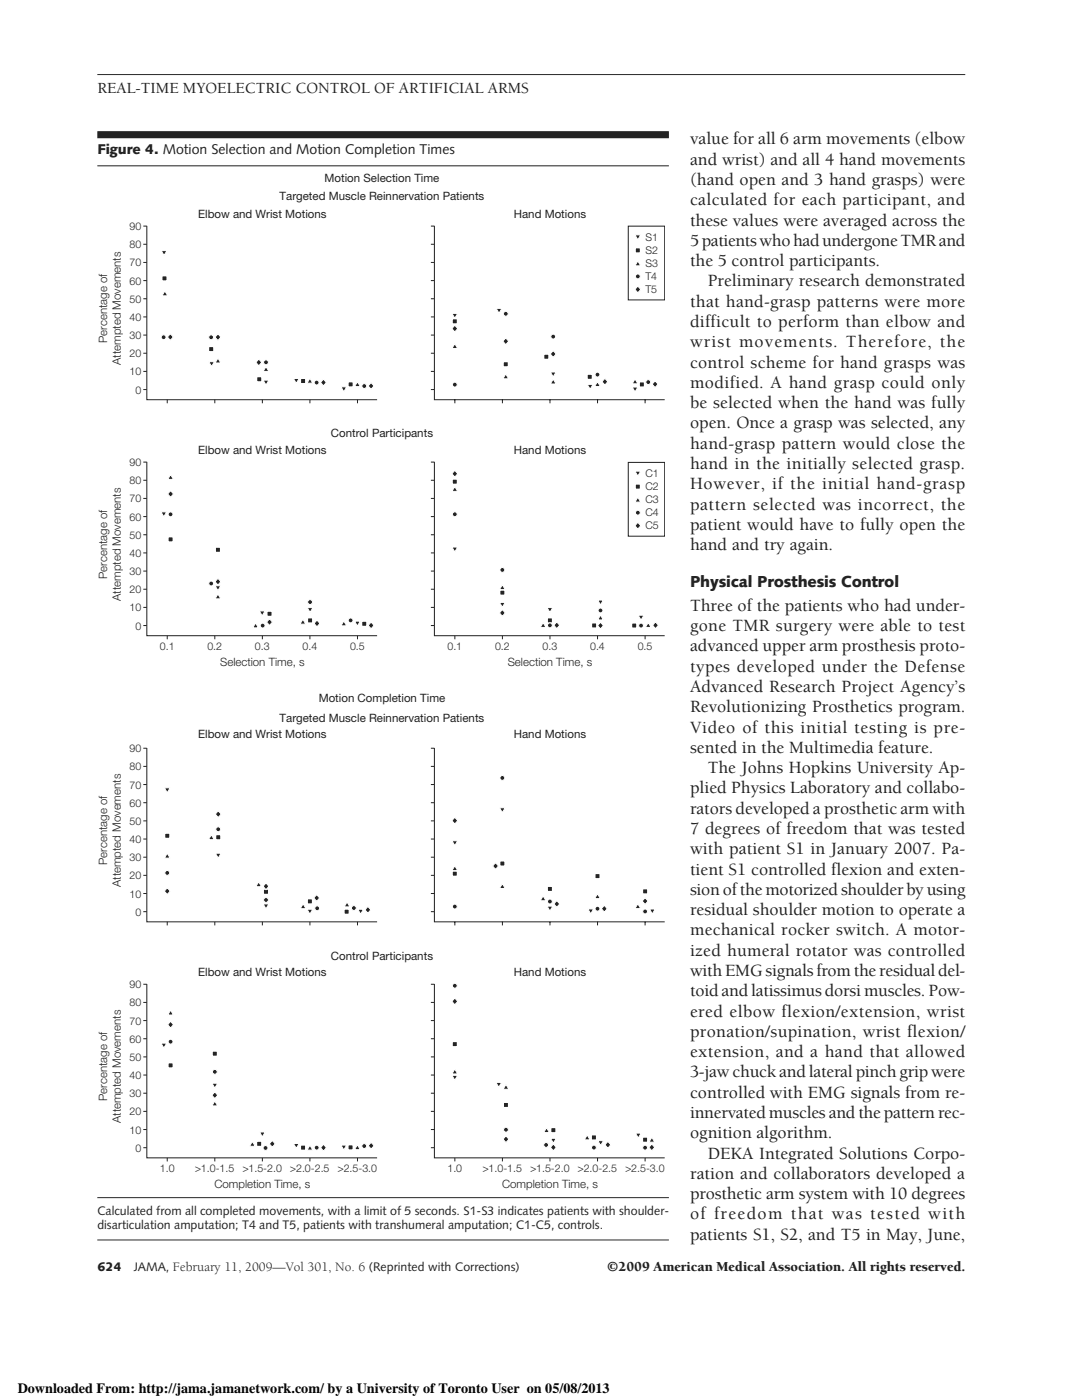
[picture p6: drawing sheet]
<svg xmlns="http://www.w3.org/2000/svg" width="216mm" height="279mm" viewBox="0 0 216 279" stroke-linecap="round" stroke-linejoin="round" font-family="sans-serif">
<path d="M19.4 26.9h114.1" fill="none" stroke="#231f1f" stroke-width="1.4" stroke-linecap="butt"/>
<g fill="none" stroke="#231f1f" stroke-width=".2">
<path d="M19.4 33.1h114.1M28.6 149.3h.7v34.7h45.9M28.6 152.9h.7M28.6 156.6h.7M86 149.3h.7v34.7h45.9M86 152.9h.7M86 156.6h.7M28.6 171.1h.7M28.6 160.2h.7M28.6 163.8h.7M28.6 167.4h.7M28.6 174.7h.7"/>
<path d="M28.6 178.3h.7M86 171.1h.7M86 160.2h.7M86 163.8h.7M86 167.4h.7M86 174.7h.7M86 178.3h.7M28.6 181.9h.7M33.4 184v.7M42.9 184v.7M52.4 184v.7M61.8 184v.7"/>
<path d="M71.3 184v.7M86 181.9h.7M90.8 184v.7M100.3 184v.7M109.7 184v.7M119.2 184v.7M128.7 184v.7"/>
</g>
<circle cx="33.4" cy="174.2" r=".49" fill="#231f1f"/>
<circle cx="33.4" cy="174.2" r=".49" fill="none" stroke="#fff" stroke-width=".2"/>
<path d="M32.9 166.3h1v1h-1z" fill="#231f1f"/>
<path d="M32.9 166.3h1v1h-1z" fill="none" stroke="#fff" stroke-width=".2"/>
<path d="M33.4 170.3l.5 1h-1.1z" fill="#231f1f"/>
<path d="M33.4 170.3l.5 1h-1.1z" fill="none" stroke="#fff" stroke-width=".2"/>
<path d="M32.8 157.2h1.1l-.5 1z" fill="#231f1f"/>
<path d="M32.8 157.2h1.1l-.5 1z" fill="none" stroke="#fff" stroke-width=".2"/>
<path d="M33.4 177.2l.6 .6-.6 .7-.6-.7z" fill="#231f1f"/>
<path d="M33.4 177.2l.6 .6-.6 .7-.6-.7z" fill="none" stroke="#fff" stroke-width=".2"/>
<circle cx="43.5" cy="165.5" r=".49" fill="#231f1f"/>
<circle cx="43.5" cy="165.5" r=".49" fill="none" stroke="#fff" stroke-width=".2"/>
<path d="M43.1 166.6h.9v1h-.9z" fill="#231f1f"/>
<path d="M43.1 166.6h.9v1h-.9z" fill="none" stroke="#fff" stroke-width=".2"/>
<path d="M42.2 166.6l.5 1h-1.1z" fill="#231f1f"/>
<path d="M42.2 166.6l.5 1h-1.1z" fill="none" stroke="#fff" stroke-width=".2"/>
<path d="M43 170.3h1.1l-.6 1z" fill="#231f1f"/>
<path d="M43 170.3h1.1l-.6 1z" fill="none" stroke="#fff" stroke-width=".2"/>
<path d="M43.5 161.8l.6 .7-.6 .6-.5-.6z" fill="#231f1f"/>
<path d="M43.5 161.8l.6 .7-.6 .6-.5-.6z" fill="none" stroke="#fff" stroke-width=".2"/>
<circle cx="53.1" cy="179.6" r=".49" fill="#231f1f"/>
<circle cx="53.1" cy="179.6" r=".49" fill="none" stroke="#fff" stroke-width=".2"/>
<path d="M52.6 177.5h1v1h-1z" fill="#231f1f"/>
<path d="M52.6 177.5h1v1h-1z" fill="none" stroke="#fff" stroke-width=".2"/>
<path d="M51.6 176l.6 1h-1.2z" fill="#231f1f"/>
<path d="M51.6 176l.6 1h-1.2z" fill="none" stroke="#fff" stroke-width=".2"/>
<path d="M52.5 180.4h1.2l-.6 1z" fill="#231f1f"/>
<path d="M52.5 180.4h1.2l-.6 1z" fill="none" stroke="#fff" stroke-width=".2"/>
<path d="M53.1 176.2l.6 .7-.6 .7-.6-.7z" fill="#231f1f"/>
<path d="M53.1 176.2l.6 .7-.6 .7-.6-.7z" fill="none" stroke="#fff" stroke-width=".2"/>
<circle cx="63.3" cy="181.3" r=".49" fill="#231f1f"/>
<circle cx="63.3" cy="181.3" r=".49" fill="none" stroke="#fff" stroke-width=".2"/>
<path d="M61.3 179.4h1v1h-1z" fill="#231f1f"/>
<path d="M61.3 179.4h1v1h-1z" fill="none" stroke="#fff" stroke-width=".2"/>
<path d="M60.5 180.4l.6 .9h-1.2z" fill="#231f1f"/>
<path d="M60.5 180.4l.6 .9h-1.2z" fill="none" stroke="#fff" stroke-width=".2"/>
<path d="M61.3 181.5h1.1l-.6 .9z" fill="#231f1f"/>
<path d="M61.3 181.5h1.1l-.6 .9z" fill="none" stroke="#fff" stroke-width=".2"/>
<path d="M63.2 178.5l.6 .7-.6 .7-.6-.7z" fill="#231f1f"/>
<path d="M63.2 178.5l.6 .7-.6 .7-.6-.7z" fill="none" stroke="#fff" stroke-width=".2"/>
<circle cx="70.6" cy="181.2" r=".49" fill="#231f1f"/>
<circle cx="70.6" cy="181.2" r=".49" fill="none" stroke="#fff" stroke-width=".2"/>
<path d="M68.7 181.5h1v.9h-1z" fill="#231f1f"/>
<path d="M68.7 181.5h1v.9h-1z" fill="none" stroke="#fff" stroke-width=".2"/>
<path d="M69.3 180l.5 1h-1.1z" fill="#231f1f"/>
<path d="M69.3 180l.5 1h-1.1z" fill="none" stroke="#fff" stroke-width=".2"/>
<path d="M71.4 181.5h1.1l-.5 .9z" fill="#231f1f"/>
<path d="M71.4 181.5h1.1l-.5 .9z" fill="none" stroke="#fff" stroke-width=".2"/>
<path d="M73.4 180.9l.6 .7-.6 .6-.6-.6z" fill="#231f1f"/>
<path d="M73.4 180.9l.6 .7-.6 .6-.6-.6z" fill="none" stroke="#fff" stroke-width=".2"/>
<circle cx="90.8" cy="180.9" r=".49" fill="#231f1f"/>
<circle cx="90.8" cy="180.9" r=".49" fill="none" stroke="#fff" stroke-width=".2"/>
<path d="M90.3 173.9h.9v1h-.9z" fill="#231f1f"/>
<path d="M90.3 173.9h.9v1h-.9z" fill="none" stroke="#fff" stroke-width=".2"/>
<path d="M90.8 172.8l.5 .9h-1.1z" fill="#231f1f"/>
<path d="M90.8 172.8l.5 .9h-1.1z" fill="none" stroke="#fff" stroke-width=".2"/>
<path d="M90.2 167.8h1.1l-.5 1z" fill="#231f1f"/>
<path d="M90.2 167.8h1.1l-.5 1z" fill="none" stroke="#fff" stroke-width=".2"/>
<path d="M90.8 163.1l.5 .7-.5 .6-.6-.6z" fill="#231f1f"/>
<path d="M90.8 163.1l.5 .7-.5 .6-.6-.6z" fill="none" stroke="#fff" stroke-width=".2"/>
<circle cx="100.2" cy="155.3" r=".49" fill="#231f1f"/>
<circle cx="100.2" cy="155.3" r=".49" fill="none" stroke="#fff" stroke-width=".2"/>
<path d="M99.7 171.8h1v1h-1z" fill="#231f1f"/>
<path d="M99.7 171.8h1v1h-1z" fill="none" stroke="#fff" stroke-width=".2"/>
<path d="M100.2 176.3l.6 1h-1.1z" fill="#231f1f"/>
<path d="M100.2 176.3l.6 1h-1.1z" fill="none" stroke="#fff" stroke-width=".2"/>
<path d="M99.7 161.2h1.1l-.6 1z" fill="#231f1f"/>
<path d="M99.7 161.2h1.1l-.6 1z" fill="none" stroke="#fff" stroke-width=".2"/>
<path d="M98.9 172.2l.6 .6-.6 .7-.6-.7z" fill="#231f1f"/>
<path d="M98.9 172.2l.6 .6-.6 .7-.6-.7z" fill="none" stroke="#fff" stroke-width=".2"/>
<circle cx="109.7" cy="179.9" r=".49" fill="#231f1f"/>
<circle cx="109.7" cy="179.9" r=".49" fill="none" stroke="#fff" stroke-width=".2"/>
<path d="M109.2 176.9h1v1h-1z" fill="#231f1f"/>
<path d="M109.2 176.9h1v1h-1z" fill="none" stroke="#fff" stroke-width=".2"/>
<path d="M108.4 178.8l.5 1h-1.1z" fill="#231f1f"/>
<path d="M108.4 178.8l.5 1h-1.1z" fill="none" stroke="#fff" stroke-width=".2"/>
<path d="M109.2 180.8h1.1l-.6 1z" fill="#231f1f"/>
<path d="M109.2 180.8h1.1l-.6 1z" fill="none" stroke="#fff" stroke-width=".2"/>
<path d="M111.1 179.7l.6 .7-.6 .7-.6-.7z" fill="#231f1f"/>
<path d="M111.1 179.7l.6 .7-.6 .7-.6-.7z" fill="none" stroke="#fff" stroke-width=".2"/>
<circle cx="119.2" cy="181.4" r=".49" fill="#231f1f"/>
<circle cx="119.2" cy="181.4" r=".49" fill="none" stroke="#fff" stroke-width=".2"/>
<path d="M118.7 174.4h1v.9h-1z" fill="#231f1f"/>
<path d="M118.7 174.4h1v.9h-1z" fill="none" stroke="#fff" stroke-width=".2"/>
<path d="M119.2 178.4l.6 .9h-1.1z" fill="#231f1f"/>
<path d="M119.2 178.4l.6 .9h-1.1z" fill="none" stroke="#fff" stroke-width=".2"/>
<path d="M117.3 181.4h1.2l-.6 1z" fill="#231f1f"/>
<path d="M117.3 181.4h1.2l-.6 1z" fill="none" stroke="#fff" stroke-width=".2"/>
<path d="M120.6 180.7l.6 .7-.6 .6-.6-.6z" fill="#231f1f"/>
<path d="M120.6 180.7l.6 .7-.6 .6-.6-.6z" fill="none" stroke="#fff" stroke-width=".2"/>
<circle cx="128.7" cy="181.9" r=".49" fill="#231f1f"/>
<circle cx="128.7" cy="181.9" r=".49" fill="none" stroke="#fff" stroke-width=".2"/>
<path d="M128.2 177.4h1v1h-1z" fill="#231f1f"/>
<path d="M128.2 177.4h1v1h-1z" fill="none" stroke="#fff" stroke-width=".2"/>
<path d="M127.3 180.4l.5 .9h-1.1z" fill="#231f1f"/>
<path d="M127.3 180.4l.5 .9h-1.1z" fill="none" stroke="#fff" stroke-width=".2"/>
<path d="M129.6 181.4h1.1l-.5 1z" fill="#231f1f"/>
<path d="M129.6 181.4h1.1l-.5 1z" fill="none" stroke="#fff" stroke-width=".2"/>
<path d="M128.7 179.2l.6 .6-.6 .7-.6-.7z" fill="#231f1f"/>
<path d="M128.7 179.2l.6 .6-.6 .7-.6-.7z" fill="none" stroke="#fff" stroke-width=".2"/>
<g fill="none" stroke="#231f1f" stroke-width=".2">
<path d="M28.6 196.4h.7M29.3 196.4v34.7h45.9M86 196.4h.7M86.7 196.4v34.7h45.9M28.6 218.2h.7M28.6 200.1h.7M28.6 203.7h.7M28.6 207.3h.7M28.6 210.9h.7M28.6 214.6h.7M86 218.2h.7M86 200.1h.7"/>
<path d="M86 203.7h.7M86 207.3h.7M86 210.9h.7M86 214.6h.7M28.6 221.8h.7M28.6 225.4h.7M28.6 229h.7M33.4 231.1v.7M42.9 231.1v.7M52.4 231.1v.7M61.8 231.1v.7M71.3 231.1v.7"/>
<path d="M86 221.8h.7M86 225.4h.7M86 229h.7M90.8 231.1v.7M100.3 231.1v.7M109.7 231.1v.7M119.2 231.1v.7M128.7 231.1v.7"/>
</g>
<circle cx="34" cy="207.9" r=".49" fill="#231f1f"/>
<circle cx="34" cy="207.9" r=".49" fill="none" stroke="#fff" stroke-width=".2"/>
<path d="M33.5 212.1h1v1h-1z" fill="#231f1f"/>
<path d="M33.5 212.1h1v1h-1z" fill="none" stroke="#fff" stroke-width=".2"/>
<path d="M34 201.6l.6 1h-1.1z" fill="#231f1f"/>
<path d="M34 201.6l.6 1h-1.1z" fill="none" stroke="#fff" stroke-width=".2"/>
<path d="M32.1 208.2h1.2l-.6 1z" fill="#231f1f"/>
<path d="M32.1 208.2h1.2l-.6 1z" fill="none" stroke="#fff" stroke-width=".2"/>
<path d="M34 203.8l.6 .7-.6 .7-.5-.7z" fill="#231f1f"/>
<path d="M34 203.8l.6 .7-.6 .7-.5-.7z" fill="none" stroke="#fff" stroke-width=".2"/>
<circle cx="42.9" cy="213.9" r=".49" fill="#231f1f"/>
<circle cx="42.9" cy="213.9" r=".49" fill="none" stroke="#fff" stroke-width=".2"/>
<path d="M42.4 209.8h1v1h-1z" fill="#231f1f"/>
<path d="M42.4 209.8h1v1h-1z" fill="none" stroke="#fff" stroke-width=".2"/>
<path d="M42.9 219.7l.5 1h-1.1z" fill="#231f1f"/>
<path d="M42.9 219.7l.5 1h-1.1z" fill="none" stroke="#fff" stroke-width=".2"/>
<path d="M42.3 216.2h1.1l-.5 1z" fill="#231f1f"/>
<path d="M42.3 216.2h1.1l-.5 1z" fill="none" stroke="#fff" stroke-width=".2"/>
<path d="M42.9 217.9l.6 .7-.6 .6-.6-.6z" fill="#231f1f"/>
<path d="M42.9 217.9l.6 .7-.6 .6-.6-.6z" fill="none" stroke="#fff" stroke-width=".2"/>
<path d="M51.8 225.9h1.1l-.5 1z" fill="#231f1f"/>
<path d="M51.8 225.9h1.1l-.5 1z" fill="none" stroke="#fff" stroke-width=".2"/>
<circle cx="53" cy="229.1" r=".49" fill="#231f1f"/>
<circle cx="53" cy="229.1" r=".49" fill="none" stroke="#fff" stroke-width=".2"/>
<path d="M51.2 227.8h1v1h-1z" fill="#231f1f"/>
<path d="M51.2 227.8h1v1h-1z" fill="none" stroke="#fff" stroke-width=".2"/>
<path d="M50.4 227.8l.5 1h-1.1z" fill="#231f1f"/>
<path d="M50.4 227.8l.5 1h-1.1z" fill="none" stroke="#fff" stroke-width=".2"/>
<path d="M54.3 227.6l.6 .7-.6 .6-.6-.6z" fill="#231f1f"/>
<path d="M54.3 227.6l.6 .7-.6 .6-.6-.6z" fill="none" stroke="#fff" stroke-width=".2"/>
<circle cx="63.2" cy="229" r=".49" fill="#231f1f"/>
<circle cx="63.2" cy="229" r=".49" fill="none" stroke="#fff" stroke-width=".2"/>
<path d="M60 228.5h1v1h-1z" fill="#231f1f"/>
<path d="M60 228.5h1v1h-1z" fill="none" stroke="#fff" stroke-width=".2"/>
<path d="M61.8 228.6l.6 .9h-1.1z" fill="#231f1f"/>
<path d="M61.8 228.6l.6 .9h-1.1z" fill="none" stroke="#fff" stroke-width=".2"/>
<path d="M58.5 228.2h1.2l-.6 1z" fill="#231f1f"/>
<path d="M58.5 228.2h1.2l-.6 1z" fill="none" stroke="#fff" stroke-width=".2"/>
<path d="M64.6 228.4l.5 .6-.5 .7-.6-.7z" fill="#231f1f"/>
<path d="M64.6 228.4l.5 .6-.5 .7-.6-.7z" fill="none" stroke="#fff" stroke-width=".2"/>
<circle cx="72.7" cy="228.7" r=".49" fill="#231f1f"/>
<circle cx="72.7" cy="228.7" r=".49" fill="none" stroke="#fff" stroke-width=".2"/>
<path d="M69.5 228.5h.9v1h-.9z" fill="#231f1f"/>
<path d="M69.5 228.5h.9v1h-.9z" fill="none" stroke="#fff" stroke-width=".2"/>
<path d="M71.3 228.5l.6 .9h-1.2z" fill="#231f1f"/>
<path d="M71.3 228.5l.6 .9h-1.2z" fill="none" stroke="#fff" stroke-width=".2"/>
<path d="M68 228.5h1.2l-.6 1z" fill="#231f1f"/>
<path d="M68 228.5h1.2l-.6 1z" fill="none" stroke="#fff" stroke-width=".2"/>
<path d="M74.1 228l.5 .7-.5 .6-.6-.6z" fill="#231f1f"/>
<path d="M74.1 228l.5 .7-.5 .6-.6-.6z" fill="none" stroke="#fff" stroke-width=".2"/>
<circle cx="90.8" cy="196.7" r=".49" fill="#231f1f"/>
<circle cx="90.8" cy="196.7" r=".49" fill="none" stroke="#fff" stroke-width=".2"/>
<path d="M90.3 207.9h.9v1h-.9z" fill="#231f1f"/>
<path d="M90.3 207.9h.9v1h-.9z" fill="none" stroke="#fff" stroke-width=".2"/>
<path d="M90.8 213.4l.5 .9h-1.1z" fill="#231f1f"/>
<path d="M90.8 213.4l.5 .9h-1.1z" fill="none" stroke="#fff" stroke-width=".2"/>
<path d="M90.2 214.6h1.1l-.5 1z" fill="#231f1f"/>
<path d="M90.2 214.6h1.1l-.5 1z" fill="none" stroke="#fff" stroke-width=".2"/>
<path d="M90.8 199.2l.5 .7-.5 .6-.6-.6z" fill="#231f1f"/>
<path d="M90.8 199.2l.5 .7-.5 .6-.6-.6z" fill="none" stroke="#fff" stroke-width=".2"/>
<circle cx="101" cy="225.5" r=".49" fill="#231f1f"/>
<circle cx="101" cy="225.5" r=".49" fill="none" stroke="#fff" stroke-width=".2"/>
<path d="M100.5 220h1v1h-1z" fill="#231f1f"/>
<path d="M100.5 220h1v1h-1z" fill="none" stroke="#fff" stroke-width=".2"/>
<path d="M101 216.4l.5 1h-1.1z" fill="#231f1f"/>
<path d="M101 216.4l.5 1h-1.1z" fill="none" stroke="#fff" stroke-width=".2"/>
<path d="M99 216h1.1l-.6 1z" fill="#231f1f"/>
<path d="M99 216h1.1l-.6 1z" fill="none" stroke="#fff" stroke-width=".2"/>
<path d="M101 226.7l.5 .7-.5 .6-.6-.6z" fill="#231f1f"/>
<path d="M101 226.7l.5 .7-.5 .6-.6-.6z" fill="none" stroke="#fff" stroke-width=".2"/>
<circle cx="109" cy="228.5" r=".49" fill="#231f1f"/>
<circle cx="109" cy="228.5" r=".49" fill="none" stroke="#fff" stroke-width=".2"/>
<path d="M109.9 225.1h1v.9h-1z" fill="#231f1f"/>
<path d="M109.9 225.1h1v.9h-1z" fill="none" stroke="#fff" stroke-width=".2"/>
<path d="M109.1 225.1l.5 .9h-1.1z" fill="#231f1f"/>
<path d="M109.1 225.1l.5 .9h-1.1z" fill="none" stroke="#fff" stroke-width=".2"/>
<path d="M109.8 227.2h1.2l-.6 .9z" fill="#231f1f"/>
<path d="M109.8 227.2h1.2l-.6 .9z" fill="none" stroke="#fff" stroke-width=".2"/>
<path d="M110.4 228.3l.6 .7-.6 .7-.6-.7z" fill="#231f1f"/>
<path d="M110.4 228.3l.6 .7-.6 .7-.6-.7z" fill="none" stroke="#fff" stroke-width=".2"/>
<circle cx="118.5" cy="229" r=".49" fill="#231f1f"/>
<circle cx="118.5" cy="229" r=".49" fill="none" stroke="#fff" stroke-width=".2"/>
<path d="M118 226.5h1v1h-1z" fill="#231f1f"/>
<path d="M118 226.5h1v1h-1z" fill="none" stroke="#fff" stroke-width=".2"/>
<path d="M117.2 226.5l.5 1h-1.1z" fill="#231f1f"/>
<path d="M117.2 226.5l.5 1h-1.1z" fill="none" stroke="#fff" stroke-width=".2"/>
<path d="M119.3 227.6h1.1l-.5 1z" fill="#231f1f"/>
<path d="M119.3 227.6h1.1l-.5 1z" fill="none" stroke="#fff" stroke-width=".2"/>
<path d="M121.3 227.8l.6 .7-.6 .6-.6-.6z" fill="#231f1f"/>
<path d="M121.3 227.8l.6 .7-.6 .6-.6-.6z" fill="none" stroke="#fff" stroke-width=".2"/>
<circle cx="128.7" cy="229" r=".49" fill="#231f1f"/>
<circle cx="128.7" cy="229" r=".49" fill="none" stroke="#fff" stroke-width=".2"/>
<path d="M128.2 227h1v.9h-1z" fill="#231f1f"/>
<path d="M128.2 227h1v.9h-1z" fill="none" stroke="#fff" stroke-width=".2"/>
<path d="M130.1 227l.5 .9h-1.1z" fill="#231f1f"/>
<path d="M130.1 227l.5 .9h-1.1z" fill="none" stroke="#fff" stroke-width=".2"/>
<path d="M126.8 226.1h1.1l-.5 1z" fill="#231f1f"/>
<path d="M126.8 226.1h1.1l-.5 1z" fill="none" stroke="#fff" stroke-width=".2"/>
<path d="M130.1 228.3l.5 .7-.5 .7-.6-.7z" fill="#231f1f"/>
<path d="M130.1 228.3l.5 .7-.5 .7-.6-.7z" fill="none" stroke="#fff" stroke-width=".2"/>
<g fill="none" stroke="#231f1f" stroke-width=".2">
<path d="M28.6 45.1h.7M28.6 48.8h.7M28.6 52.4h.7M28.6 56h.7M28.6 59.6h.7M29.3 45.1v34.7h45.9M86 45.1h.7M86 48.8h.7M86 52.4h.7M86 56h.7M86 59.6h.7M86.7 45.1v34.7h45.9"/>
<path d="M125.4 45.1h7.2v14.8h-7.2zM28.6 66.9h.7M28.6 63.2h.7M28.6 70.5h.7M28.6 74.1h.7M28.6 77.7h.7M33.4 79.8v.7M42.9 79.8v.7M52.4 79.8v.7M61.8 79.8v.7M71.3 79.8v.7M86 66.9h.7"/>
<path d="M86 63.2h.7M86 70.5h.7M86 74.1h.7M86 77.7h.7M90.8 79.8v.7M100.3 79.8v.7M109.7 79.8v.7M119.2 79.8v.7M128.7 79.8v.7"/>
</g>
<circle cx="127.3" cy="55.2" r=".49" fill="#231f1f"/>
<circle cx="127.3" cy="55.2" r=".49" fill="none" stroke="#fff" stroke-width=".2"/>
<path d="M126.8 49.5h1v1h-1z" fill="#231f1f"/>
<path d="M126.8 49.5h1v1h-1z" fill="none" stroke="#fff" stroke-width=".2"/>
<path d="M127.3 52.1l.5 .9h-1.1z" fill="#231f1f"/>
<path d="M127.3 52.1l.5 .9h-1.1z" fill="none" stroke="#fff" stroke-width=".2"/>
<path d="M126.7 46.9h1.1l-.5 .9z" fill="#231f1f"/>
<path d="M126.7 46.9h1.1l-.5 .9z" fill="none" stroke="#fff" stroke-width=".2"/>
<path d="M127.3 57.1l.6 .7-.6 .6-.6-.6z" fill="#231f1f"/>
<path d="M127.3 57.1l.6 .7-.6 .6-.6-.6z" fill="none" stroke="#fff" stroke-width=".2"/>
<path d="M90.8 64.9l.5 .7-.5 .6-.6-.6z" fill="#231f1f"/>
<path d="M90.8 64.9l.5 .7-.5 .6-.6-.6z" fill="none" stroke="#fff" stroke-width=".2"/>
<path d="M32.2 50h1.1l-.6 1z" fill="#231f1f"/>
<path d="M32.2 50h1.1l-.6 1z" fill="none" stroke="#fff" stroke-width=".2"/>
<path d="M32.3 55.1h1v.9h-1z" fill="#231f1f"/>
<path d="M32.3 55.1h1v.9h-1z" fill="none" stroke="#fff" stroke-width=".2"/>
<path d="M32.9 58.1l.6 .9h-1.2z" fill="#231f1f"/>
<path d="M32.9 58.1l.6 .9h-1.2z" fill="none" stroke="#fff" stroke-width=".2"/>
<circle cx="32.6" cy="67.3" r=".49" fill="#231f1f"/>
<circle cx="32.6" cy="67.3" r=".49" fill="none" stroke="#fff" stroke-width=".2"/>
<path d="M34 66.6l.6 .7-.6 .6-.6-.6z" fill="#231f1f"/>
<path d="M34 66.6l.6 .7-.6 .6-.6-.6z" fill="none" stroke="#fff" stroke-width=".2"/>
<path d="M41.6 72.2h1.2l-.6 1z" fill="#231f1f"/>
<path d="M41.6 72.2h1.2l-.6 1z" fill="none" stroke="#fff" stroke-width=".2"/>
<path d="M41.6 69.2h1v1h-1z" fill="#231f1f"/>
<path d="M41.6 69.2h1v1h-1z" fill="none" stroke="#fff" stroke-width=".2"/>
<path d="M43.5 71.5l.6 .9h-1.2z" fill="#231f1f"/>
<path d="M43.5 71.5l.6 .9h-1.2z" fill="none" stroke="#fff" stroke-width=".2"/>
<circle cx="42.1" cy="67.3" r=".49" fill="#231f1f"/>
<circle cx="42.1" cy="67.3" r=".49" fill="none" stroke="#fff" stroke-width=".2"/>
<path d="M43.5 66.6l.6 .7-.6 .7-.6-.7z" fill="#231f1f"/>
<path d="M43.5 66.6l.6 .7-.6 .7-.6-.7z" fill="none" stroke="#fff" stroke-width=".2"/>
<path d="M52.5 75.9h1.1l-.5 .9z" fill="#231f1f"/>
<path d="M52.5 75.9h1.1l-.5 .9z" fill="none" stroke="#fff" stroke-width=".2"/>
<path d="M51.2 75.2h1v1h-1z" fill="#231f1f"/>
<path d="M51.2 75.2h1v1h-1z" fill="none" stroke="#fff" stroke-width=".2"/>
<path d="M53.1 73.2l.5 .9h-1.1z" fill="#231f1f"/>
<path d="M53.1 73.2l.5 .9h-1.1z" fill="none" stroke="#fff" stroke-width=".2"/>
<circle cx="53.1" cy="72.3" r=".49" fill="#231f1f"/>
<circle cx="53.1" cy="72.3" r=".49" fill="none" stroke="#fff" stroke-width=".2"/>
<path d="M51.6 71.7l.6 .6-.6 .7-.5-.7z" fill="#231f1f"/>
<path d="M51.6 71.7l.6 .6-.6 .7-.5-.7z" fill="none" stroke="#fff" stroke-width=".2"/>
<path d="M58.5 75.5h1.2l-.6 1z" fill="#231f1f"/>
<path d="M58.5 75.5h1.2l-.6 1z" fill="none" stroke="#fff" stroke-width=".2"/>
<path d="M60 75.5h1v1h-1z" fill="#231f1f"/>
<path d="M60 75.5h1v1h-1z" fill="none" stroke="#fff" stroke-width=".2"/>
<path d="M61.8 75.5l.6 1h-1.1z" fill="#231f1f"/>
<path d="M61.8 75.5l.6 1h-1.1z" fill="none" stroke="#fff" stroke-width=".2"/>
<circle cx="63.2" cy="76.3" r=".49" fill="#231f1f"/>
<circle cx="63.2" cy="76.3" r=".49" fill="none" stroke="#fff" stroke-width=".2"/>
<path d="M64.5 75.7l.6 .6-.6 .7-.5-.7z" fill="#231f1f"/>
<path d="M64.5 75.7l.6 .6-.6 .7-.5-.7z" fill="none" stroke="#fff" stroke-width=".2"/>
<path d="M68 77.2h1.2l-.6 1z" fill="#231f1f"/>
<path d="M68 77.2h1.2l-.6 1z" fill="none" stroke="#fff" stroke-width=".2"/>
<path d="M69.5 76.2h1v1h-1z" fill="#231f1f"/>
<path d="M69.5 76.2h1v1h-1z" fill="none" stroke="#fff" stroke-width=".2"/>
<path d="M71.3 76.2l.6 1h-1.1z" fill="#231f1f"/>
<path d="M71.3 76.2l.6 1h-1.1z" fill="none" stroke="#fff" stroke-width=".2"/>
<circle cx="72.7" cy="77" r=".49" fill="#231f1f"/>
<circle cx="72.7" cy="77" r=".49" fill="none" stroke="#fff" stroke-width=".2"/>
<path d="M74 76.4l.6 .6-.6 .7-.5-.7z" fill="#231f1f"/>
<path d="M74 76.4l.6 .6-.6 .7-.5-.7z" fill="none" stroke="#fff" stroke-width=".2"/>
<path d="M90.2 62.5h1.1l-.5 1z" fill="#231f1f"/>
<path d="M90.2 62.5h1.1l-.5 1z" fill="none" stroke="#fff" stroke-width=".2"/>
<path d="M90.3 63.6h.9v1h-.9z" fill="#231f1f"/>
<path d="M90.3 63.6h.9v1h-.9z" fill="none" stroke="#fff" stroke-width=".2"/>
<path d="M90.8 68.6l.5 .9h-1.1z" fill="#231f1f"/>
<path d="M90.8 68.6l.5 .9h-1.1z" fill="none" stroke="#fff" stroke-width=".2"/>
<path d="M119.2 76.2l.6 .9h-1.2z" fill="#231f1f"/>
<path d="M119.2 76.2l.6 .9h-1.2z" fill="none" stroke="#fff" stroke-width=".2"/>
<circle cx="90.8" cy="76.8" r=".49" fill="#231f1f"/>
<circle cx="90.8" cy="76.8" r=".49" fill="none" stroke="#fff" stroke-width=".2"/>
<path d="M100.9 67.4l.6 .7-.6 .7-.6-.7z" fill="#231f1f"/>
<path d="M100.9 67.4l.6 .7-.6 .7-.6-.7z" fill="none" stroke="#fff" stroke-width=".2"/>
<path d="M99 61.5h1.1l-.5 1z" fill="#231f1f"/>
<path d="M99 61.5h1.1l-.5 1z" fill="none" stroke="#fff" stroke-width=".2"/>
<path d="M100.4 72.2h1v1h-1z" fill="#231f1f"/>
<path d="M100.4 72.2h1v1h-1z" fill="none" stroke="#fff" stroke-width=".2"/>
<path d="M100.9 74.6l.6 1h-1.2z" fill="#231f1f"/>
<path d="M100.9 74.6l.6 1h-1.2z" fill="none" stroke="#fff" stroke-width=".2"/>
<circle cx="100.9" cy="62.6" r=".49" fill="#231f1f"/>
<circle cx="100.9" cy="62.6" r=".49" fill="none" stroke="#fff" stroke-width=".2"/>
<path d="M110.4 70l.6 .6-.6 .7-.6-.7z" fill="#231f1f"/>
<path d="M110.4 70l.6 .6-.6 .7-.6-.7z" fill="none" stroke="#fff" stroke-width=".2"/>
<path d="M109.8 74.2h1.2l-.6 1z" fill="#231f1f"/>
<path d="M109.8 74.2h1.2l-.6 1z" fill="none" stroke="#fff" stroke-width=".2"/>
<path d="M108.5 70.7h1v1h-1z" fill="#231f1f"/>
<path d="M108.5 70.7h1v1h-1z" fill="none" stroke="#fff" stroke-width=".2"/>
<path d="M110.4 75.7l.6 .9h-1.2z" fill="#231f1f"/>
<path d="M110.4 75.7l.6 .9h-1.2z" fill="none" stroke="#fff" stroke-width=".2"/>
<circle cx="110.4" cy="67.2" r=".49" fill="#231f1f"/>
<circle cx="110.4" cy="67.2" r=".49" fill="none" stroke="#fff" stroke-width=".2"/>
<path d="M120.7 75.5l.6 .7-.6 .6-.6-.6z" fill="#231f1f"/>
<path d="M120.7 75.5l.6 .7-.6 .6-.6-.6z" fill="none" stroke="#fff" stroke-width=".2"/>
<path d="M117.2 76.7h1.1l-.5 1z" fill="#231f1f"/>
<path d="M117.2 76.7h1.1l-.5 1z" fill="none" stroke="#fff" stroke-width=".2"/>
<path d="M117.2 74.7h1v1h-1z" fill="#231f1f"/>
<path d="M117.2 74.7h1v1h-1z" fill="none" stroke="#fff" stroke-width=".2"/>
<circle cx="119.2" cy="74.8" r=".49" fill="#231f1f"/>
<circle cx="119.2" cy="74.8" r=".49" fill="none" stroke="#fff" stroke-width=".2"/>
<path d="M130.7 76l.6 .7-.6 .6-.6-.6z" fill="#231f1f"/>
<path d="M130.7 76l.6 .7-.6 .6-.6-.6z" fill="none" stroke="#fff" stroke-width=".2"/>
<path d="M126.1 77.2h1.2l-.6 1z" fill="#231f1f"/>
<path d="M126.1 77.2h1.2l-.6 1z" fill="none" stroke="#fff" stroke-width=".2"/>
<path d="M127.6 76.2h1v1h-1z" fill="#231f1f"/>
<path d="M127.6 76.2h1v1h-1z" fill="none" stroke="#fff" stroke-width=".2"/>
<path d="M126.7 75.6l.6 1h-1.2z" fill="#231f1f"/>
<path d="M126.7 75.6l.6 1h-1.2z" fill="none" stroke="#fff" stroke-width=".2"/>
<circle cx="129.4" cy="76.3" r=".49" fill="#231f1f"/>
<circle cx="129.4" cy="76.3" r=".49" fill="none" stroke="#fff" stroke-width=".2"/>
<g fill="none" stroke="#231f1f" stroke-width=".2">
<path d="M28.6 92.2h.7M28.6 95.8h.7M28.6 99.5h.7M29.3 92.2v34.7h45.9M86 92.2h.7M86 95.8h.7M86 99.5h.7M86.7 92.2v34.7h45.9M28.6 114h.7M28.6 103.1h.7M28.6 106.7h.7M28.6 110.3h.7"/>
<path d="M28.6 117.6h.7M86 114h.7M86 103.1h.7M86 106.7h.7M86 110.3h.7M86 117.6h.7M28.6 121.2h.7M28.6 124.8h.7M33.4 126.9v.7M42.9 126.9v.7M52.4 126.9v.7M61.8 126.9v.7"/>
<path d="M71.3 126.9v.7M86 121.2h.7M86 124.8h.7M90.8 126.9v.7M100.3 126.9v.7M109.7 126.9v.7M119.2 126.9v.7M128.7 126.9v.7"/>
</g>
<circle cx="34" cy="102.6" r=".49" fill="#231f1f"/>
<circle cx="34" cy="102.6" r=".49" fill="none" stroke="#fff" stroke-width=".2"/>
<path d="M32.1 102.2h1.2l-.6 .9z" fill="#231f1f"/>
<path d="M32.1 102.2h1.2l-.6 .9z" fill="none" stroke="#fff" stroke-width=".2"/>
<path d="M34 94.7l.6 1h-1.1z" fill="#231f1f"/>
<path d="M34 94.7l.6 1h-1.1z" fill="none" stroke="#fff" stroke-width=".2"/>
<path d="M33.5 107.1h1v1h-1z" fill="#231f1f"/>
<path d="M33.5 107.1h1v1h-1z" fill="none" stroke="#fff" stroke-width=".2"/>
<path d="M34 97.9l.6 .7-.6 .7-.5-.7z" fill="#231f1f"/>
<path d="M34 97.9l.6 .7-.6 .7-.5-.7z" fill="none" stroke="#fff" stroke-width=".2"/>
<path d="M42.9 116.9h1.2l-.6 1z" fill="#231f1f"/>
<path d="M42.9 116.9h1.2l-.6 1z" fill="none" stroke="#fff" stroke-width=".2"/>
<path d="M43 109.2h1v1h-1z" fill="#231f1f"/>
<path d="M43 109.2h1v1h-1z" fill="none" stroke="#fff" stroke-width=".2"/>
<path d="M43.5 118.5l.6 1h-1.2z" fill="#231f1f"/>
<path d="M43.5 118.5l.6 1h-1.2z" fill="none" stroke="#fff" stroke-width=".2"/>
<circle cx="42.1" cy="116.5" r=".49" fill="#231f1f"/>
<circle cx="42.1" cy="116.5" r=".49" fill="none" stroke="#fff" stroke-width=".2"/>
<path d="M43.5 115.4l.6 .7-.6 .7-.6-.7z" fill="#231f1f"/>
<path d="M43.5 115.4l.6 .7-.6 .7-.6-.7z" fill="none" stroke="#fff" stroke-width=".2"/>
<path d="M61.3 121.3h1.1l-.5 .9z" fill="#231f1f"/>
<path d="M61.3 121.3h1.1l-.5 .9z" fill="none" stroke="#fff" stroke-width=".2"/>
<path d="M61.4 123.3h1v1h-1z" fill="#231f1f"/>
<path d="M61.4 123.3h1v1h-1z" fill="none" stroke="#fff" stroke-width=".2"/>
<path d="M60.4 123.6l.6 1h-1.1z" fill="#231f1f"/>
<path d="M60.4 123.6l.6 1h-1.1z" fill="none" stroke="#fff" stroke-width=".2"/>
<circle cx="61.9" cy="120.2" r=".49" fill="#231f1f"/>
<circle cx="61.9" cy="120.2" r=".49" fill="none" stroke="#fff" stroke-width=".2"/>
<path d="M63.3 123.8l.5 .6-.5 .7-.6-.7z" fill="#231f1f"/>
<path d="M63.3 123.8l.5 .6-.5 .7-.6-.7z" fill="none" stroke="#fff" stroke-width=".2"/>
<path d="M70.7 124h1.2l-.6 .9z" fill="#231f1f"/>
<path d="M70.7 124h1.2l-.6 .9z" fill="none" stroke="#fff" stroke-width=".2"/>
<path d="M72.2 124h1v1h-1z" fill="#231f1f"/>
<path d="M72.2 124h1v1h-1z" fill="none" stroke="#fff" stroke-width=".2"/>
<path d="M68.6 123.9l.6 1h-1.2z" fill="#231f1f"/>
<path d="M68.6 123.9l.6 1h-1.2z" fill="none" stroke="#fff" stroke-width=".2"/>
<circle cx="70" cy="123.8" r=".49" fill="#231f1f"/>
<circle cx="70" cy="123.8" r=".49" fill="none" stroke="#fff" stroke-width=".2"/>
<path d="M74.1 124.1l.5 .7-.5 .7-.6-.7z" fill="#231f1f"/>
<path d="M74.1 124.1l.5 .7-.5 .7-.6-.7z" fill="none" stroke="#fff" stroke-width=".2"/>
<path d="M90.2 109.2h1.1l-.5 .9z" fill="#231f1f"/>
<path d="M90.2 109.2h1.1l-.5 .9z" fill="none" stroke="#fff" stroke-width=".2"/>
<path d="M99.7 120.2h1.1l-.6 1z" fill="#231f1f"/>
<path d="M99.7 120.2h1.1l-.6 1z" fill="none" stroke="#fff" stroke-width=".2"/>
<path d="M90.3 95.6h.9v1h-.9z" fill="#231f1f"/>
<path d="M90.3 95.6h.9v1h-.9z" fill="none" stroke="#fff" stroke-width=".2"/>
<path d="M99.7 117.8h1v1h-1z" fill="#231f1f"/>
<path d="M99.7 117.8h1v1h-1z" fill="none" stroke="#fff" stroke-width=".2"/>
<path d="M90.8 97.1l.5 1h-1.1z" fill="#231f1f"/>
<path d="M90.8 97.1l.5 1h-1.1z" fill="none" stroke="#fff" stroke-width=".2"/>
<path d="M100.2 116.7l.6 1h-1.1z" fill="#231f1f"/>
<path d="M100.2 116.7l.6 1h-1.1z" fill="none" stroke="#fff" stroke-width=".2"/>
<circle cx="90.8" cy="102.6" r=".49" fill="#231f1f"/>
<circle cx="90.8" cy="102.6" r=".49" fill="none" stroke="#fff" stroke-width=".2"/>
<circle cx="100.2" cy="113.7" r=".49" fill="#231f1f"/>
<circle cx="100.2" cy="113.7" r=".49" fill="none" stroke="#fff" stroke-width=".2"/>
<path d="M90.8 93.9l.5 .6-.5 .7-.6-.7z" fill="#231f1f"/>
<path d="M90.8 93.9l.5 .6-.5 .7-.6-.7z" fill="none" stroke="#fff" stroke-width=".2"/>
<path d="M100.2 121.7l.6 .6-.6 .7-.5-.7z" fill="#231f1f"/>
<path d="M100.2 121.7l.6 .6-.6 .7-.5-.7z" fill="none" stroke="#fff" stroke-width=".2"/>
<path d="M109.2 121.3h1.1l-.6 .9z" fill="#231f1f"/>
<path d="M109.2 121.3h1.1l-.6 .9z" fill="none" stroke="#fff" stroke-width=".2"/>
<path d="M109.2 123.3h1v1h-1z" fill="#231f1f"/>
<path d="M109.2 123.3h1v1h-1z" fill="none" stroke="#fff" stroke-width=".2"/>
<path d="M108.4 124.2l.5 1h-1.1z" fill="#231f1f"/>
<path d="M108.4 124.2l.5 1h-1.1z" fill="none" stroke="#fff" stroke-width=".2"/>
<circle cx="109.7" cy="124.8" r=".49" fill="#231f1f"/>
<circle cx="109.7" cy="124.8" r=".49" fill="none" stroke="#fff" stroke-width=".2"/>
<path d="M111.1 124.1l.6 .7-.6 .7-.6-.7z" fill="#231f1f"/>
<path d="M111.1 124.1l.6 .7-.6 .7-.6-.7z" fill="none" stroke="#fff" stroke-width=".2"/>
<path d="M119.3 119.8h1.1l-.6 .9z" fill="#231f1f"/>
<path d="M119.3 119.8h1.1l-.6 .9z" fill="none" stroke="#fff" stroke-width=".2"/>
<path d="M118.1 124.3h.9v1h-.9z" fill="#231f1f"/>
<path d="M118.1 124.3h.9v1h-.9z" fill="none" stroke="#fff" stroke-width=".2"/>
<path d="M119.8 122.8l.6 .9h-1.1z" fill="#231f1f"/>
<path d="M119.8 122.8l.6 .9h-1.1z" fill="none" stroke="#fff" stroke-width=".2"/>
<circle cx="119.8" cy="121.8" r=".49" fill="#231f1f"/>
<circle cx="119.8" cy="121.8" r=".49" fill="none" stroke="#fff" stroke-width=".2"/>
<path d="M119.8 124.2l.6 .6-.6 .7-.6-.7z" fill="#231f1f"/>
<path d="M119.8 124.2l.6 .6-.6 .7-.6-.7z" fill="none" stroke="#fff" stroke-width=".2"/>
<path d="M127.3 122.8h1.2l-.6 1z" fill="#231f1f"/>
<path d="M127.3 122.8h1.2l-.6 1z" fill="none" stroke="#fff" stroke-width=".2"/>
<path d="M126.1 124.4h.9v.9h-.9z" fill="#231f1f"/>
<path d="M126.1 124.4h.9v.9h-.9z" fill="none" stroke="#fff" stroke-width=".2"/>
<path d="M129.3 124.2l.6 1h-1.1z" fill="#231f1f"/>
<path d="M129.3 124.2l.6 1h-1.1z" fill="none" stroke="#fff" stroke-width=".2"/>
<circle cx="127.9" cy="124.8" r=".49" fill="#231f1f"/>
<circle cx="127.9" cy="124.8" r=".49" fill="none" stroke="#fff" stroke-width=".2"/>
<path d="M130.8 124.1l.6 .7-.6 .7-.6-.7z" fill="#231f1f"/>
<path d="M130.8 124.1l.6 .7-.6 .7-.6-.7z" fill="none" stroke="#fff" stroke-width=".2"/>
<path d="M125.4 92.3h7.2v14.7h-7.2z" fill="none" stroke="#231f1f" stroke-width=".2"/>
<circle cx="127.3" cy="102.3" r=".49" fill="#231f1f"/>
<circle cx="127.3" cy="102.3" r=".49" fill="none" stroke="#fff" stroke-width=".2"/>
<path d="M126.8 96.6h1v1h-1z" fill="#231f1f"/>
<path d="M126.8 96.6h1v1h-1z" fill="none" stroke="#fff" stroke-width=".2"/>
<path d="M127.3 99.2l.5 1h-1.1z" fill="#231f1f"/>
<path d="M127.3 99.2l.5 1h-1.1z" fill="none" stroke="#fff" stroke-width=".2"/>
<path d="M126.7 94h1.1l-.5 1z" fill="#231f1f"/>
<path d="M126.7 94h1.1l-.5 1z" fill="none" stroke="#fff" stroke-width=".2"/>
<path d="M127.3 104.2l.6 .7-.6 .7-.6-.7z" fill="#231f1f"/>
<path d="M127.3 104.2l.6 .7-.6 .7-.6-.7z" fill="none" stroke="#fff" stroke-width=".2"/>
<path d="M51.7 121.9h1.2l-.6 1z" fill="#231f1f"/>
<path d="M51.7 121.9h1.2l-.6 1z" fill="none" stroke="#fff" stroke-width=".2"/>
<path d="M53.3 122h1v1h-1z" fill="#231f1f"/>
<path d="M53.3 122h1v1h-1z" fill="none" stroke="#fff" stroke-width=".2"/>
<circle cx="52.4" cy="124.8" r=".49" fill="#231f1f"/>
<circle cx="52.4" cy="124.8" r=".49" fill="none" stroke="#fff" stroke-width=".2"/>
<path d="M53.8 123.5l.6 .7-.6 .6-.6-.6z" fill="#231f1f"/>
<path d="M53.8 123.5l.6 .7-.6 .6-.6-.6z" fill="none" stroke="#fff" stroke-width=".2"/>
<path d="M51 124.3l.6 1h-1.2z" fill="#231f1f"/>
<path d="M51 124.3l.6 1h-1.2z" fill="none" stroke="#fff" stroke-width=".2"/>
<path d="M19.4 14.9h173.2M19.4 239h114.1M19.4 247.5h114.1" fill="none" stroke="#231f1f" stroke-width=".2"/>
<g fill="#fff">
<path d="M3.5 275.9v2.8z" fill-rule="evenodd"/>
<path d="M3.5 275.9h118.2v2.8h-118.2z" fill-rule="evenodd"/>
</g>
<g font-size="3.5" fill="#231f1f">
<text x="137.7" y="28.8">value for all 6 arm movements (elbow</text>
<text x="137.7" y="32.9">and wrist) and all 4 hand movements</text>
<text x="137.7" y="36.9">(hand open and 3 hand grasps) were</text>
<text x="137.7" y="41">calculated for each participant, and</text>
<text x="137.7" y="45">these values were averaged across the</text>
<text x="137.7" y="49.1">5patientswhohadundergoneTMRand</text>
<text x="137.7" y="53.1">the 5 control participants.</text>
<text x="141.2" y="57.2">Preliminary research demonstrated</text>
<text x="137.7" y="61.2">that hand-grasp patterns were more</text>
<text x="137.7" y="65.3">difficult to perform than elbow and</text>
<text x="137.7" y="69.3">wrist movements. Therefore, the</text>
<text x="137.7" y="73.3">control scheme for hand grasps was</text>
<text x="137.7" y="77.4">modified. A hand grasp could only</text>
<text x="137.7" y="81.4">be selected when the hand was fully</text>
<text x="137.7" y="85.5">open. Once a grasp was selected, any</text>
<text x="137.7" y="89.5">hand-grasp pattern would close the</text>
<text x="137.7" y="93.6">hand in the initially selected grasp.</text>
<text x="137.7" y="97.6">However, if the initial hand-grasp</text>
<text x="137.7" y="101.7">pattern selected was incorrect, the</text>
<text x="137.7" y="105.7">patient would have to fully open the</text>
<text x="137.7" y="109.8">hand and try again.</text>
<text x="137.7" y="121.9">Three of the patients who had under-</text>
<text x="137.7" y="126">gone TMR surgery were able to test</text>
<text x="137.7" y="130">advanced upper arm prosthesis proto-</text>
<text x="137.7" y="134.1">types developed under the Defense</text>
<text x="137.7" y="138.1">Advanced Research Project Agency’s</text>
<text x="137.7" y="142.2">Revolutionizing Prosthetics program.</text>
<text x="137.7" y="146.2">Video of this initial testing is pre-</text>
<text x="137.7" y="150.3">sented in the Multimedia feature.</text>
<text x="141.2" y="154.3">The Johns Hopkins University Ap-</text>
<text x="137.7" y="158.4">plied Physics Laboratory and collabo-</text>
<text x="137.7" y="162.4">rators developed a prosthetic arm with</text>
<text x="137.7" y="166.5">7 degrees of freedom that was tested</text>
<text x="137.7" y="170.5">with patient S1 in January 2007. Pa-</text>
<text x="137.7" y="174.5">tient S1 controlled flexion and exten-</text>
<text x="137.7" y="178.6">sionofthemotorizedshoulderbyusing</text>
<text x="137.7" y="182.6">residual shoulder motion to operate a</text>
<text x="137.7" y="186.7">mechanical rocker switch. A motor-</text>
<text x="137.7" y="190.7">ized humeral rotator was controlled</text>
<text x="137.7" y="194.8">withEMGsignalsfromtheresidualdel-</text>
<text x="137.7" y="198.8">toidandlatissimusdorsimuscles.Pow-</text>
<text x="137.7" y="202.9">ered elbow flexion/extension, wrist</text>
<text x="137.7" y="206.9">pronation/supination, wrist flexion/</text>
<text x="137.7" y="211">extension, and a hand that allowed</text>
<text x="137.7" y="215">3-jawchuckandlateralpinchgripwere</text>
<text x="137.7" y="219.1">controlled with EMG signals from re-</text>
<text x="137.7" y="223.1">innervatedmusclesandthepatternrec-</text>
<text x="137.7" y="227.2">ognition algorithm.</text>
<text x="141.2" y="231.2">DEKA Integrated Solutions Corpo-</text>
<text x="137.7" y="235.3">ration and collaborators developed a</text>
<text x="137.7" y="239.3">prosthetic arm system with 10 degrees</text>
<text x="137.7" y="243.4">of freedom that was tested with</text>
<text x="137.7" y="247.4">patients S1, S2, and T5 in May, June,</text>
</g>
<g font-size="3.2" fill="#231f1f">
<text x="19.4" y="18.5">REAL-TIME MYOELECTRIC CONTROL OF ARTIFICIAL ARMS</text>
<text x="137.7" y="117.2">Physical Prosthesis Control</text>
</g>
<g font-size="2.8" fill="#231f1f">
<text x="19.4" y="30.8">Figure 4. Motion Selection and Motion Completion Times</text>
<text x="121.2" y="253.7">©2009 American Medical Association. All rights reserved.</text>
</g>
<text font-size="2.8" x="3.5" y="278.1">Downloaded From: http://jama.jamanetwork.com/ by a University of Toronto User on 05/08/2013</text>
<g font-size="2.5" fill="#231f1f">
<text x="19.4" y="242.5">Calculated from all completed movements, with a limit of 5 seconds. S1-S3 indicates patients with shoulder-</text>
<text x="19.4" y="245.3">disarticulation amputation; T4 and T5, patients with transhumeral amputation; C1-C5, controls.</text>
<text x="19.4" y="253.7">624</text>
<text x="26.7" y="253.7">JAMA, February 11, 2009—Vol 301, No. 6 (Reprinted with Corrections)</text>
</g>
<g font-size="2.3" fill="#231f1f">
<text x="55.8" y="39.9">Targeted Muscle Reinnervation Patients</text>
<text x="64.8" y="36.3">Motion Selection Time</text>
<text x="39.5" y="43.4">Elbow and Wrist Motions</text>
<text x="102.5" y="43.4">Hand Motions</text>
<text x="21.4" y="68.4" transform="rotate(-90 21.4 68.4)">Percentage of</text>
<text x="24.1" y="72.8" transform="rotate(-90 24.1 72.8)">Attempted Movements</text>
<text x="66" y="87.3">Control Participants</text>
<text x="39.5" y="90.5">Elbow and Wrist Motions</text>
<text x="102.5" y="90.5">Hand Motions</text>
<text x="21.4" y="115.5" transform="rotate(-90 21.4 115.5)">Percentage of</text>
<text x="24.1" y="119.9" transform="rotate(-90 24.1 119.9)">Attempted Movements</text>
<text x="43.9" y="132.9">Selection Time, s</text>
<text x="101.3" y="132.9">Selection Time, s</text>
<text x="63.6" y="140.2">Motion Completion Time</text>
<text x="39.5" y="147.3">Elbow and Wrist Motions</text>
<text x="55.8" y="144">Targeted Muscle Reinnervation Patients</text>
<text x="102.5" y="147.3">Hand Motions</text>
<text x="21.4" y="172.6" transform="rotate(-90 21.4 172.6)">Percentage of</text>
<text x="24.1" y="177" transform="rotate(-90 24.1 177)">Attempted Movements</text>
<text x="66" y="191.5">Control Participants</text>
<text x="39.5" y="194.7">Elbow and Wrist Motions</text>
<text x="102.5" y="194.7">Hand Motions</text>
<text x="21.4" y="219.8" transform="rotate(-90 21.4 219.8)">Percentage of</text>
<text x="24.1" y="224.1" transform="rotate(-90 24.1 224.1)">Attempted Movements</text>
<text x="42.8" y="237.1">Completion Time, s</text>
<text x="100.2" y="237.1">Completion Time, s</text>
</g>
<g font-size="2.1" fill="#231f1f">
<text x="25.9" y="45.9">90</text>
<text x="25.9" y="49.6">80</text>
<text x="25.9" y="53.2">70</text>
<text x="128.8" y="50.6">S2</text>
<text x="128.8" y="53.2">S3</text>
<text x="128.8" y="48">S1</text>
<text x="25.9" y="56.8">60</text>
<text x="128.8" y="55.8">T4</text>
<text x="128.8" y="58.4">T5</text>
<text x="25.9" y="60.4">50</text>
<text x="25.9" y="64">40</text>
<text x="25.9" y="67.7">30</text>
<text x="25.9" y="71.3">20</text>
<text x="25.9" y="74.9">10</text>
<text x="27" y="78.5">0</text>
<text x="25.9" y="93">90</text>
<text x="128.8" y="95.2">C1</text>
<text x="25.9" y="96.6">80</text>
<text x="25.9" y="100.3">70</text>
<text x="128.8" y="97.8">C2</text>
<text x="128.8" y="100.4">C3</text>
<text x="25.9" y="103.9">60</text>
<text x="25.9" y="107.5">50</text>
<text x="128.8" y="103">C4</text>
<text x="128.8" y="105.6">C5</text>
<text x="25.9" y="111.1">40</text>
<text x="25.9" y="114.8">30</text>
<text x="25.9" y="118.4">20</text>
<text x="25.9" y="122">10</text>
<text x="27" y="125.6">0</text>
<text x="31.9" y="129.8">0.1</text>
<text x="41.4" y="129.8">0.2</text>
<text x="50.9" y="129.8">0.3</text>
<text x="60.4" y="129.8">0.4</text>
<text x="69.9" y="129.8">0.5</text>
<text x="89.3" y="129.8">0.1</text>
<text x="98.8" y="129.8">0.2</text>
<text x="108.3" y="129.8">0.3</text>
<text x="117.8" y="129.8">0.4</text>
<text x="127.2" y="129.8">0.5</text>
<text x="25.9" y="150.1">90</text>
<text x="25.9" y="153.7">80</text>
<text x="25.9" y="157.4">70</text>
<text x="25.9" y="161">60</text>
<text x="25.9" y="164.6">50</text>
<text x="25.9" y="171.9">30</text>
<text x="25.9" y="168.2">40</text>
<text x="25.9" y="175.5">20</text>
<text x="25.9" y="179.1">10</text>
<text x="27" y="182.7">0</text>
<text x="25.9" y="197.2">90</text>
<text x="25.9" y="200.9">80</text>
<text x="25.9" y="204.5">70</text>
<text x="25.9" y="208.1">60</text>
<text x="25.9" y="211.7">50</text>
<text x="25.9" y="215.4">40</text>
<text x="25.9" y="219">30</text>
<text x="25.9" y="222.6">20</text>
<text x="25.9" y="226.2">10</text>
<text x="27" y="229.8">0</text>
<text x="31.9" y="234">1.0</text>
<text x="38.9" y="234">&gt;1.0-1.5</text>
<text x="48.4" y="234">&gt;1.5-2.0</text>
<text x="57.9" y="234">&gt;2.0-2.5</text>
<text x="67.4" y="234">&gt;2.5-3.0</text>
<text x="89.3" y="234">1.0</text>
<text x="96.3" y="234">&gt;1.0-1.5</text>
<text x="105.8" y="234">&gt;1.5-2.0</text>
<text x="115.3" y="234">&gt;2.0-2.5</text>
<text x="124.8" y="234">&gt;2.5-3.0</text>
</g>
</svg>
